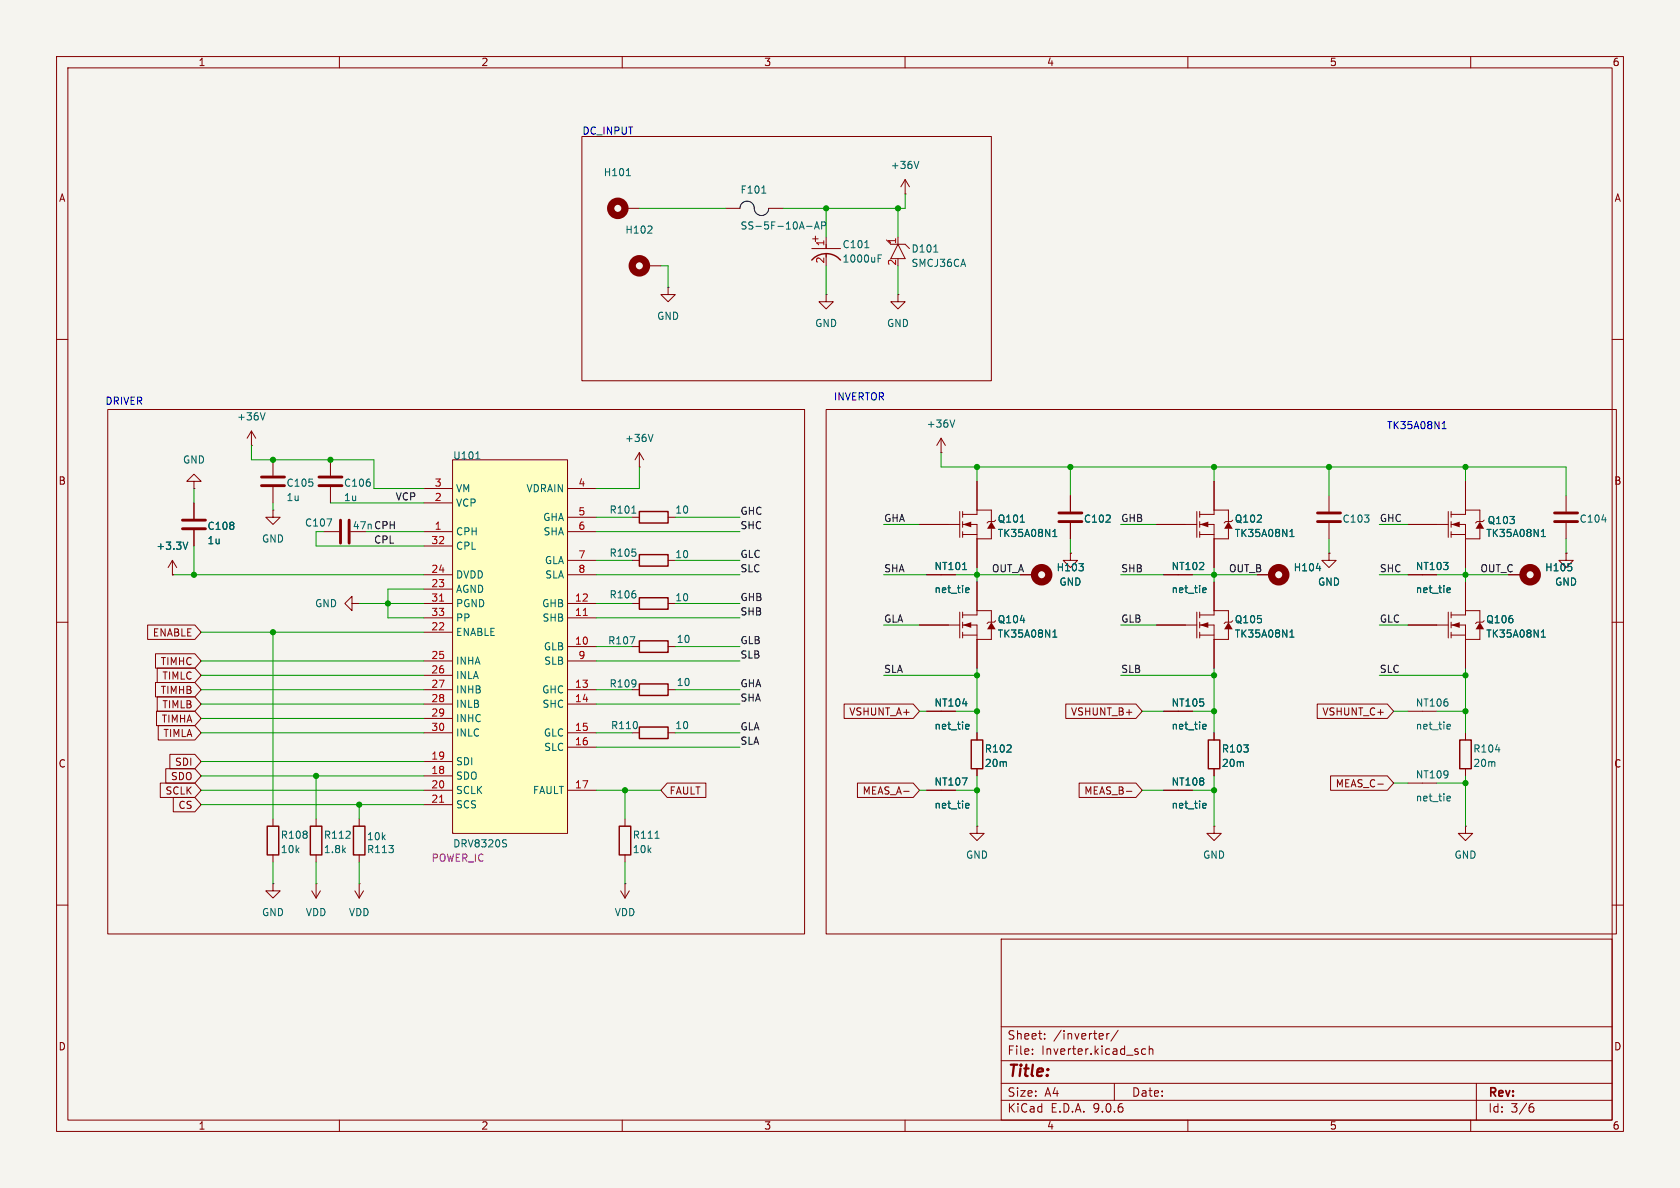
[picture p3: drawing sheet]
<svg xmlns="http://www.w3.org/2000/svg" width="297mm" height="210mm" viewBox="0 0 297 210" stroke-linecap="round" stroke-linejoin="round" font-family="sans-serif">
<path d="M0 0h297v210h-297z" fill="#f5f4ef" stroke="#f5f4ef" stroke-width=".18"/>
<g fill="none" stroke="#840000" stroke-width=".18">
<path d="M10 10h277v190h-277zM12 12h273v186h-273zM60 10v2M110 10v2M160 10v2M210 10v2M260 10v2M10 60h2M285 60h2M111.8 91.4h1.2M111.8 99.1h1.2M118.1 91.4h1.3"/>
<path d="M118.1 99.1h1.3M189.2 97.8v1.3h1.3l-1.3 1.2-1.2-1.2h1.2M189.2 97.8h.1M189.2 87.6v2.8M189.2 92.5v2.8M234.9 87.6v2.8M234.9 92.5v2.8M10 110h2M111.8 106.7h1.2M118.1 106.7h1.3M163.8 101.6h2.6M167.6 110.5h2.1"/>
<path d="M169.7 108.2v4.6M170.2 108.2v1M205.7 101.6h2.6M248.9 101.6h2.6M285 110h2M111.8 129.5h1.2M111.8 121.9h1.2M118.1 129.5h1.3M118.1 121.9h1.3M205.7 125.7h2.6M205.7 139.7h2.6M48.3 144.8v1.3"/>
<path d="M48.3 151.1v1.3M55.1 157.5l.8 1.3M55.9 156.2h.1M55.9 156.2v2.6M56.6 157.5l-.7 1.3M110.5 144.8v1.3M110.5 151.1v1.3M10 160h2M177 166h108v32h-108zM285 160h2M60 198v2M110 198v2"/>
<path d="M160 198v2M177 194.5h108M177 191.5h108M177 187.5h108M177 181.5h108M182.5 186.3v.1M182.5 185.5v.1M184.7 183.6v.1M184.7 182.8v.1M195.7 182.7v1M196.1 182.7l-.3 .1-.1 .2M197 191.5v3"/>
<path d="M197.7 182.1l-1.3 2M202.5 185.5l-.4-.1-.3 .3v.4l.2 .2h.5M203.2 185.5l.2-.1 .3 .1 .1 .9M203.2 184.9v1.5M210 198v2M260 198v2M261 191.5v6.5M270.6 195.7h.4l.2 .3-.1 .5-.5 .1M271 195.1l-.4 .1"/>
</g>
<path d="M113 90.4h5.1v2.1h-5.1zM113 98h5.1v2.1h-5.1zM113 105.7h5.1v2h-5.1zM113 128.5h5.1v2.1h-5.1zM113 120.9h5.1v2h-5.1zM47.2 146.1h2.1v5h-2.1zM109.5 146.1h2v5h-2z" fill="none" stroke="#840000" stroke-width=".25"/>
<g fill="none" stroke="#006464" stroke-width=".18">
<path d="M111.7 90.7h.7M170.2 100.7h.7M170.9 103.9l.4 .1v.2l-.6 .1M171.3 104.7l-.4 .1M212.8 103.9l.4 .1v.2l-.6 .1M213.2 104.7l-.4 .1M256 103.9l.3 .1 .1 .2-.6 .1M256.3 104.7l-.3 .1M212.8 128l.4 .1v.2l-.6 .2M213.2 128.8l-.4 .1M115.8 148.2h.7M212.8 142l.4 .1v.2l-.6 .1"/>
<path d="M213.2 142.8l-.4 .1"/>
</g>
<path d="M187.2 90.7h4.1M187.2 92.2h4.1M232.9 90.7h4.1M232.9 92.2h4.1" fill="none" stroke="#840000" stroke-width=".51"/>
<path d="M170.2 110.5l1.5-.5v1z" fill="#840000"/>
<path d="M170.2 110v1M170.2 111.8v1M170.2 108.7h2.5v-.7h2.6v2M170.2 110.5h2.5v2.5h2.6M170.2 112.3h2.5" fill="none" stroke="#840000" stroke-width=".18"/>
<path d="M175.3 110l.7 1.3h-1.5z" fill="#840000"/>
<path d="M254 92.7h2M256 90.4v4.6M256.5 90.4v1M162.6 110.5h5M172.7 102.9v5.1M172.7 113v5.1M175.3 111.3v1.7M176 109.7l-.2 .3h-1l-.3 .2" fill="none" stroke="#840000" stroke-width=".18"/>
<path d="M186.1 112.6h.7M186.1 111.7l.4-.3v1.2" fill="none" stroke="#006464" stroke-width=".18"/>
<path d="M256.5 92.7l1.6-.5v1z" fill="#840000"/>
<path d="M256.5 92.2v1M256.5 94v1M256.5 90.9h2.6v-.7h2.5v2M256.5 92.7h2.6v2.6h2.5M256.5 94.5h2.6" fill="none" stroke="#840000" stroke-width=".18"/>
<path d="M261.6 92.2l.8 1.3h-1.5z" fill="#840000"/>
<g fill="none" stroke="#840000" stroke-width=".18">
<path d="M157.5 43.2h2.5l.8 .7M158.7 43.2l1.3 2.5h-2.5zM158.7 41.9v1.3M44.4 78.7h.1M44.4 76.2l-.7 1.3M44.4 76.2l.8 1.3M44.4 76.2v2.5M30.5 99.1l-.8 1.2M30.5 99.1l.7 1.2M30.5 99.1v2.5M34.3 85.1h1.3l-1.3-1.3-1.3 1.3h1.3v1.3M34.3 86.4h.1"/>
<path d="M34.3 88.9v2.8M34.3 93.7v2.8M234.9 97.8v1.3h1.3l-1.3 1.2-1.2-1.2h1.2M234.9 97.8h.1M248.9 92.7h5.1M259.1 85.1v5.1M259.1 95.3v5M261.6 93.5v1.8M262.4 91.9l-.3 .3h-1l-.2 .3M30.5 101.6h.1M254 110.5h2M256 108.2v4.6"/>
<path d="M256.5 108.2v1M248.9 138.4h2.6"/>
</g>
<path d="M165.1 44.6h.7M46.9 73l-.5 1.2M33.2 95.8l-.4 1.3M272.5 94.9h.7M272.5 93.9l.3-.3v1.3M256 140.7l.3 .1 .1 .2-.6 .2M256.3 141.5l-.3 .1" fill="none" stroke="#006464" stroke-width=".18"/>
<path d="M32.3 91.9h4M32.3 93.5h4" fill="none" stroke="#840000" stroke-width=".51"/>
<path d="M256.5 110.5l1.6-.5v1z" fill="#840000"/>
<path d="M256.5 110v1M256.5 111.8v1M256.5 108.7h2.6v-.7h2.5v2M256.5 110.5h2.6v2.5h2.5M256.5 112.3h2.6" fill="none" stroke="#840000" stroke-width=".18"/>
<path d="M261.6 110l.8 1.3h-1.5z" fill="#840000"/>
<g fill="none" stroke="#840000" stroke-width=".18">
<path d="M166.4 77.5l-.8 1.2M166.4 77.5l.7 1.2M166.4 77.5v2.5M48.3 90.2v1.2h1.2l-1.2 1.3-1.3-1.3h1.3M48.3 90.2h.1M57.1 94h2.8M58.4 81.3v2.8M58.4 86.1v2.8M166.4 80h.1M209.5 92.7h2.1M211.6 90.4v4.6M212.1 90.4v1"/>
<path d="M276.9 97.8v1.3h1.2l-1.2 1.2-1.3-1.2h1.3M276.9 97.8h.1M276.9 87.6v2.8M276.9 92.5v2.8M222.2 101.6h2.6M248.9 110.5h5.1M259.1 102.9v5.1M259.1 113v5.1M261.6 111.3v1.7M262.4 109.7l-.3 .3h-1l-.2 .2M266.7 101.6h2.5M259.1 129.5v1.3"/>
<path d="M259.1 135.9v1.3M172.7 146.1v1.2h1.3l-1.3 1.3-1.3-1.3h1.3M172.7 146.1h.1"/>
</g>
<path d="M168.8 74.2l-.4 1.3M57.8 91.7h.8l-.5 1.3M283.2 91.9h.8M232.7 100.5h.8M272.5 112.6h.7M272.5 111.7l.3-.3v1.2M277.8 100.2v.6M264.4 132.5h.8" fill="none" stroke="#006464" stroke-width=".18"/>
<g fill="none" stroke="#840000" stroke-width="1.3">
<circle cx="226.1" cy="101.6" r="1.27"/>
<circle cx="270.5" cy="101.6" r="1.27"/>
</g>
<path d="M258.1 130.8h2v5.1h-2z" fill="none" stroke="#840000" stroke-width=".25"/>
<path d="M56.4 84.3h4.1M56.4 85.9h4.1M60.2 91.9v4.1M61.7 91.9v4.1M274.8 90.7h4.1M274.8 92.2h4.1" fill="none" stroke="#840000" stroke-width=".51"/>
<path d="M212.1 92.7l1.5-.5v1z" fill="#840000"/>
<path d="M212.1 92.2v1M212.1 94v1M212.1 90.9h2.5v-.7h2.6v2M212.1 92.7h2.5v2.6h2.6M212.1 94.5h2.5" fill="none" stroke="#840000" stroke-width=".18"/>
<path d="M217.2 92.2l.7 1.3h-1.5z" fill="#840000"/>
<path d="M48.3 81.3v2.8M48.3 86.1v2.8M204.5 92.7h5M214.6 85.1v5.1M214.6 95.3v5M217.2 93.5v1.8M217.9 91.9l-.2 .3h-1l-.3 .3M209.5 110.5h2.1M211.6 108.2v4.6M212.1 108.2v1" fill="none" stroke="#840000" stroke-width=".18"/>
<path d="M228 94.9h.8M228 93.9l.4-.3v1.3" fill="none" stroke="#006464" stroke-width=".18"/>
<path d="M46.2 84.3h4.1M46.2 85.9h4.1" fill="none" stroke="#840000" stroke-width=".51"/>
<path d="M212.1 110.5l1.5-.5v1z" fill="#840000"/>
<path d="M212.1 110v1M212.1 111.8v1M212.1 108.7h2.5v-.7h2.6v2M212.1 110.5h2.5v2.5h2.6M212.1 112.3h2.5" fill="none" stroke="#840000" stroke-width=".18"/>
<path d="M217.2 110l.7 1.3h-1.5z" fill="#840000"/>
<g fill="none" stroke="#840000" stroke-width=".18">
<path d="M143.5 43.9h5.1M146 41.9v2M146 45v2M113 82.6h.1M113 80l-.7 1.3M113 80l.8 1.3M113 80v2.6M62.2 106.7v-1.3l-1.2 1.3 1.2 1.3v-1.3h1.3M63.5 106.7h.1M111.8 114.3h1.2M118.1 114.3h1.3M204.5 110.5h5"/>
<path d="M214.6 102.9v5.1M214.6 113v5.1M217.2 111.3v1.7M217.9 109.7l-.2 .3h-1l-.3 .2M214.6 129.5v1.3M214.6 135.9v1.3M248.9 125.7h2.6M214.6 146.1v1.2h1.3l-1.3 1.3-1.2-1.3h1.2M214.6 146.1h.1M259.1 146.1v1.2h1.2l-1.2 1.3-1.3-1.3h1.3M259.1 146.1h.1"/>
</g>
<path d="M152.9 43.8h.7M155.2 45.7h.5M155.2 45.1h.6M115.4 76.8l-.4 1.2M111.4 112.6h.8l-.5 1.2M228 112.6h.8M228 111.7l.4-.3v1.2M256 128l.3 .1 .1 .2-.6 .2M256.3 128.8l-.3 .1" fill="none" stroke="#006464" stroke-width=".18"/>
<path d="M143.5 46a3.4 3.4 0 0 1 5.1 0M113 113.3h5.1v2h-5.1zM213.6 130.8h2v5.1h-2z" fill="none" stroke="#840000" stroke-width=".25"/>
<path d="M80 81.3h20.3v66h-20.3z" fill="#ffffc2"/>
<path d="M80 81.3h20.3v66h-20.3z" fill="none" stroke="#800000" stroke-width=".18"/>
<g fill="none" stroke="#840000" stroke-width=".18">
<path d="M110.5 36.8h2.5M128.3 36.8h2.5M135.9 36.8h2.5M160 34.3h.1M160 31.8l-.7 1.2M160 31.8l.8 1.2M160 31.8v2.5M114.3 47h2.5M118.1 50.8v1.3h1.3l-1.3 1.2-1.3-1.2h1.3M118.1 50.8h.1M146 52.1v1.2h1.3l-1.3 1.3-1.2-1.3h1.2M146 52.1h.1"/>
<path d="M158.7 52.1v1.2h1.3l-1.3 1.3-1.2-1.3h1.2M158.7 52.1h.1M74.9 86.4h5.1M74.9 88.9h5.1M74.9 94h5.1M74.9 96.5h5.1M100.3 86.4h5.1M100.3 94h5.1M100.3 91.4h5.1M100.3 99.1h5.1M167.6 92.7h2.1M169.7 90.4v4.6"/>
<path d="M170.2 90.4v1M74.9 101.6h5.1M74.9 104.1h5.1M74.9 106.7h5.1M74.9 109.2h5.1M74.9 111.8h5.1M74.9 116.8h5.1M74.9 119.4h5.1M100.3 101.6h5.1M100.3 106.7h5.1M100.3 109.2h5.1M100.3 116.8h5.1"/>
<path d="M100.3 114.3h5.1M180.3 101.6h2.6M74.9 121.9h5.1M74.9 124.5h5.1M74.9 127h5.1M74.9 129.5h5.1M74.9 134.6h5.1M74.9 137.2h5.1M74.9 139.7h5.1M100.3 121.9h5.1M100.3 124.5h5.1M100.3 129.5h5.1"/>
<path d="M100.3 139.7h5.1M100.3 132.1h5.1M163.8 139.7h2.6M163.8 125.7h2.6M172.7 129.5v1.3M172.7 135.9v1.3M48.3 156.2v1.3h1.2l-1.2 1.3-1.3-1.3h1.3M48.3 156.2h.1M55.9 144.8v1.3M55.9 151.1v1.3M62.7 157.5l.8 1.3M63.5 156.2h.1"/>
<path d="M63.5 144.8v1.3M63.5 151.1v1.3M63.5 156.2v2.6M64.3 157.5l-.8 1.3M74.9 142.2h5.1M109.7 157.5l.8 1.3M110.5 156.2h.1M110.5 156.2v2.6M111.3 157.5l-.8 1.3"/>
</g>
<path d="M77.7 106.3h.7M103.1 108.8h.7M77.7 141.8h.7" fill="none" stroke="#a90000" stroke-width=".18"/>
<g fill="none" stroke="#006464" stroke-width=".18">
<path d="M110.7 31.1h.8M134.7 34.1h.7M145.3 39.9l.6-.1 .1-.2-.1-.3-.6-.1v1.3M162.4 28.5l-.4 1.3M114.5 41.2h.8M115.2 40.1v.4M142.6 40h1M144 40.5l.4-1.3 .4 1.3M144.1 40.1h.6M84.1 81.1h.7M190.7 99.6h.8l-.4 .5M191.5 100.2v.6"/>
<path d="M170.9 128l.4 .1v.2l-.6 .2M171.3 128.8l-.4 .1M89.3 149.1l.3 .3-.3 .3M89.4 148.4l.2 .1M170.9 142l.4 .1v.2l-.6 .1M171.3 142.8l-.4 .1"/>
</g>
<path d="M171.7 130.8h2v5.1h-2zM54.9 146.1h2v5h-2zM62.5 146.1h2v5h-2z" fill="none" stroke="#840000" stroke-width=".25"/>
<g fill="none" stroke="#840000" stroke-width="1.3">
<circle cx="109.2" cy="36.8" r="1.27"/>
<circle cx="113" cy="47" r="1.27"/>
<circle cx="184.1" cy="101.6" r="1.27"/>
</g>
<path d="M130.8 36.8a1.31 1.31 0 0 1 1.5-1.2 1.31 1.31 0 0 1 1.1 1.6 1.27 1.27 0 0 0 1.4 .9 1.27 1.27 0 0 0 1.1-1.3" fill="none" stroke="#000" stroke-width=".18"/>
<path d="M170.2 92.7l1.5-.5v1z" fill="#840000"/>
<path d="M170.2 92.2v1M170.2 94v1M170.2 90.9h2.5v-.7h2.6v2M170.2 92.7h2.5v2.6h2.6M170.2 94.5h2.5" fill="none" stroke="#840000" stroke-width=".18"/>
<path d="M175.3 92.2l.7 1.3h-1.5z" fill="#840000"/>
<g fill="none" stroke="#840000" stroke-width=".18">
<path d="M34.3 88.9v2.8M34.3 93.7v2.8M162.6 92.7h5M172.7 85.1v5.1M172.7 95.3v5M175.3 93.5v1.8M176 91.9l-.2 .3h-1l-.3 .3M189.2 97.8h.1M189.2 87.6v2.8M189.2 92.5v2.8M204.5 92.7h5M214.6 85.1v5.1"/>
<path d="M214.6 95.3v5M234.9 97.8h.1M248.9 92.7h5.1M259.1 85.1v5.1M259.1 95.3v5M276.9 97.8h.1M26.1 110.5h8.3l1.2 1.3-1.2 1.2h-8.3zM27.5 115.6h6.9l1.2 1.2-1.2 1.3h-6.9zM27.8 118.1h6.6l1.2 1.3-1.2 1.3h-6.6zM30.5 101.6h.1M162.6 110.5h5M163.8 101.6h2.6"/>
<path d="M172.7 102.9v5.1M172.7 113v5.1M180.3 101.6h2.6M204.5 110.5h5M205.7 101.6h2.6M214.6 102.9v5.1M214.6 113v5.1M222.2 101.6h2.6M248.9 101.6h2.6M248.9 110.5h5.1M259.1 102.9v5.1M259.1 113v5.1"/>
<path d="M266.7 101.6h2.5M27.5 120.6h6.9l1.2 1.3-1.2 1.3h-6.9zM27.7 125.7h6.7l1.2 1.3-1.2 1.3h-6.7zM27.8 123.2h6.6l1.2 1.3-1.2 1.2h-6.6zM28 128.3h6.4l1.2 1.2-1.2 1.3h-6.4zM28.3 138.4h6.1l1.2 1.3-1.2 1.3h-6.1zM29.3 135.9h5.1l1.2 1.3-1.2 1.2h-5.1zM30 133.3h4.4l1.2 1.3-1.2 1.3h-4.4zM118 138.4h6.8v2.6h-6.8l-1.2-1.3zM149.2 124.5h12.2l1.2 1.2-1.2 1.3h-12.2zM151.6 138.4h9.8l1.2 1.3-1.2 1.3h-9.8zM159.8 139.9h.9"/>
<path d="M163.8 139.7h2.6M163.8 125.7h2.6M172.7 129.5v1.3M172.7 135.9v1.3M188.4 124.5h12.4l1.1 1.2-1.1 1.3h-12.4zM190.8 138.4h10l1.1 1.3-1.1 1.3h-10zM199.1 139.9h1M205.7 139.7h2.6M205.7 125.7h2.6M214.6 129.5v1.3M214.6 135.9v1.3M232.9 124.5h12.4l1.1 1.2-1.1 1.3h-12.4z"/>
<path d="M235.2 137.2h10.1l1.1 1.2-1.1 1.3h-10.1zM243.6 138.6h.9M30.6 141h3.8l1.2 1.2-1.2 1.3h-3.8z"/>
</g>
<g fill="none" stroke="#006464" stroke-width=".18">
<path d="M33.2 95.8l-.4 1.3M180.4 92.3h.7M186.1 94.9h.7M186.1 93.9l.4-.3v1.3M190.7 99.6h.8l-.4 .5M228 94.9h.8M228 93.9l.4-.3v1.3M272.5 94.9h.7M272.5 93.9l.3-.3v1.3M170.2 100.7h.7M170.9 103.9l.4 .1v.2l-.6 .1M171.3 104.7l-.4 .1"/>
<path d="M186.1 111.7l.4-.3v1.2M186.1 112.6h.7M191.5 100.2v.6M212.8 103.9l.4 .1v.2l-.6 .1M213.2 104.7l-.4 .1M228 112.6h.8M228 111.7l.4-.3v1.2M232.7 100.5h.8M256 103.9l.3 .1 .1 .2-.6 .1M256.3 104.7l-.3 .1M272.5 112.6h.7M272.5 111.7l.3-.3v1.2"/>
<path d="M277.8 100.2v.6M170.9 128l.4 .1v.2l-.6 .2M171.3 128.8l-.4 .1M212.8 128l.4 .1v.2l-.6 .2M213.2 128.8l-.4 .1M170.9 142l.4 .1v.2l-.6 .1M171.3 142.8l-.4 .1M212.8 142l.4 .1v.2l-.6 .1M213.2 142.8l-.4 .1"/>
</g>
<g fill="none" stroke="#009600" stroke-width=".18">
<path d="M113 36.8h15.3M146 36.8v5.1M158.7 36.8v5.1M160 34.3v2.5h-21.6M116.8 47h1.3v3.8M146 47v5.1M158.7 47v5.1M44.4 78.7v2.6h21.7v5.1h8.8M34.3 86.4v2.5M34.3 96.5v5.1M48.3 88.9v1.3M57.1 94h-1.2v2.5h19"/>
<path d="M58.4 88.9h16.5M64.8 94h10.1M105.4 99.1h6.4M105.4 94h25.4M105.4 91.4h6.4M113 82.6v3.8h-7.6M119.4 99.1h11.4M119.4 91.4h11.4M156.2 92.7h6.4M166.4 80v2.6h110.5v5M172.7 82.6v2.5M189.2 82.6v5"/>
<path d="M189.2 95.3v2.5M198.1 92.7h6.4M214.6 82.6v2.5M234.9 82.6v5M234.9 95.3v2.5M243.8 92.7h5.1M259.1 82.6v2.5M276.9 95.3v2.5M30.5 101.6h44.4M35.6 116.8h39.3M35.6 119.4h39.3M35.6 111.8h39.3"/>
<path d="M48.3 111.8v33M63.5 106.7h11.4M74.9 104.1h-6.3v5.1h6.3M105.4 101.6h25.4M105.4 106.7h6.4M105.4 109.2h25.4M105.4 114.3h6.4M105.4 116.8h25.4M119.4 106.7h11.4M119.4 114.3h11.4M156.2 101.6h7.6M156.2 110.5h6.4"/>
<path d="M156.2 119.4h16.5M168.9 101.6h11.4M172.7 100.3v2.6M172.7 118.1v11.4M198.1 101.6h7.6M198.1 110.5h6.4M198.1 119.4h16.5M210.8 101.6h11.4M214.6 100.3v2.6M214.6 118.1v11.4M243.8 101.6h5.1M243.8 110.5h5.1"/>
<path d="M243.8 119.4h15.3M254 101.6h12.7M259.1 100.3v2.6M259.1 118.1v11.4M35.6 129.5h39.3M35.6 139.7h39.3M35.6 121.9h39.3M35.6 124.5h39.3M35.6 137.2h39.3M35.6 134.6h39.3M35.6 127h39.3M55.9 137.2v7.6"/>
<path d="M105.4 129.5h6.4M105.4 139.7h11.4M105.4 121.9h6.4M105.4 132.1h25.4M105.4 124.5h25.4M110.5 139.7v5.1M119.4 129.5h11.4M119.4 121.9h11.4M162.6 139.7h1.2M162.6 125.7h1.2M168.9 139.7h3.8M168.9 125.7h3.8"/>
<path d="M172.7 137.2v8.9M201.9 139.7h3.8M201.9 125.7h3.8M210.8 139.7h3.8M210.8 125.7h3.8M214.6 137.2v8.9M246.4 125.7h2.5M246.4 138.4h2.5M254 125.7h5.1M254 138.4h5.1M259.1 137.2v8.9M35.6 142.2h39.3"/>
<path d="M48.3 152.4v3.8M55.9 152.4v3.8M63.5 142.2v2.6M63.5 152.4v3.8M110.5 152.4v3.8"/>
</g>
<path d="M254.9 75.8h.8M254.9 74.9l.4-.4v1.3" fill="none" stroke="#0000c2" stroke-width=".18"/>
<path d="M102.9 24.1h72.4v43.2h-72.4zM19 72.4h123.2v92.7h-123.2zM146 72.4h139.7v92.7h-139.7z" fill="none" stroke="#800000" stroke-width=".18"/>
<g fill="#009600" stroke="#009600" stroke-width=".18">
<circle cx="172.7" cy="82.6" r=".46"/>
<circle cx="34.3" cy="101.6" r=".46"/>
<circle cx="48.3" cy="81.3" r=".46"/>
<circle cx="58.4" cy="81.3" r=".46"/>
<circle cx="48.3" cy="111.8" r=".46"/>
<circle cx="55.9" cy="137.2" r=".46"/>
<circle cx="110.5" cy="139.7" r=".46"/>
<circle cx="63.5" cy="142.2" r=".46"/>
<circle cx="158.7" cy="36.8" r=".46"/>
<circle cx="68.6" cy="106.7" r=".46"/>
<circle cx="172.7" cy="101.6" r=".46"/>
<circle cx="146" cy="36.8" r=".46"/>
<circle cx="259.1" cy="82.6" r=".46"/>
<circle cx="259.1" cy="101.6" r=".46"/>
<circle cx="214.6" cy="82.6" r=".46"/>
<circle cx="214.6" cy="125.7" r=".46"/>
<circle cx="214.6" cy="101.6" r=".46"/>
<circle cx="214.6" cy="119.4" r=".46"/>
<circle cx="259.1" cy="138.4" r=".46"/>
<circle cx="234.9" cy="82.6" r=".46"/>
<circle cx="259.1" cy="125.7" r=".46"/>
<circle cx="259.1" cy="119.4" r=".46"/>
<circle cx="172.7" cy="125.7" r=".46"/>
<circle cx="172.7" cy="139.7" r=".46"/>
<circle cx="172.7" cy="119.4" r=".46"/>
<circle cx="214.6" cy="139.7" r=".46"/>
<circle cx="189.2" cy="82.6" r=".46"/>
</g>
<text font-size="2.8" fill="#840000" x="178" y="190.9">Title:</text>
<g font-size="2.1" fill="#840000">
<text x="178" y="184">Sheet:</text>
<text x="186.2" y="184">/inverter/</text>
<text x="178" y="186.7">File:</text>
<text x="184.1" y="186.7">Inverter.kicad_sch</text>
<text x="178" y="196.9">KiCad</text>
<text x="178" y="194.1">Size:</text>
<text x="184.7" y="194.1">A4</text>
<text x="185.7" y="196.9">E.D.A.</text>
<text x="193.3" y="196.9">9.0.6</text>
<text x="200" y="194.1">Date:</text>
<text x="263" y="194.3">Rev:</text>
<text x="263" y="196.9">Id:</text>
<text x="267.1" y="196.9">3/6</text>
</g>
<g font-size="1.8" fill="#840000">
<text x="35" y="11.9">1</text>
<text x="85" y="11.9">2</text>
<text x="135" y="11.9">3</text>
<text x="185" y="11.9">4</text>
<text x="235" y="11.9">5</text>
<text x="285" y="11.9">6</text>
<text x="10.3" y="35.9">A</text>
<text x="285.3" y="35.9">A</text>
<text x="143.3" y="43">+</text>
<text x="10.3" y="85.9">B</text>
<text x="285.3" y="85.9">B</text>
<text x="165.1" y="101">NT101</text>
<text x="207" y="101">NT102</text>
<text x="250.2" y="101">NT103</text>
<text x="26.9" y="112.7">ENABLE</text>
<text x="28.3" y="117.8">TIMHC</text>
<text x="28.3" y="122.9">TIMHB</text>
<text x="28.6" y="125.4">TIMLB</text>
<text x="28.6" y="120.3">TIMLC</text>
<text x="165.1" y="125.1">NT104</text>
<text x="207" y="125.1">NT105</text>
<text x="28.5" y="128">TIMHA</text>
<text x="28.8" y="130.5">TIMLA</text>
<text x="150" y="126.7">VSHUNT_A+</text>
<text x="189.2" y="126.7">VSHUNT_B+</text>
<text x="233.7" y="126.7">VSHUNT_C+</text>
<text x="10.3" y="135.9">C</text>
<text x="30.8" y="135.6">SDI</text>
<text x="285.3" y="135.9">C</text>
<text x="29.2" y="140.7">SCLK</text>
<text x="30.1" y="138.1">SDO</text>
<text x="31.4" y="143.2">CS</text>
<text x="118.3" y="140.7">FAULT</text>
<text x="152.4" y="140.7">MEAS_A-</text>
<text x="165.1" y="139.1">NT107</text>
<text x="191.6" y="140.7">MEAS_B-</text>
<text x="207" y="139.1">NT108</text>
<text x="236" y="139.4">MEAS_C-</text>
<text x="10.3" y="185.9">D</text>
<text x="285.3" y="185.9">D</text>
<text x="35" y="199.9">1</text>
<text x="85" y="199.9">2</text>
<text x="135" y="199.9">3</text>
<text x="185" y="199.9">4</text>
<text x="235" y="199.9">5</text>
<text x="285" y="199.9">6</text>
</g>
<g font-size="1.8" fill="#0000c2">
<text x="102.9" y="23.9">DC_INPUT</text>
<text x="18.5" y="71.6">DRIVER</text>
<text x="147.3" y="70.9">INVERTOR</text>
<text x="245.1" y="76">TK35A08N1</text>
</g>
<g font-size="1.8" fill="#006464">
<text x="106.6" y="31.3">H101</text>
<text x="130.8" y="34.4">F101</text>
<text x="157.4" y="30.1">+36V</text>
<text x="110.4" y="41.5">H102</text>
<text x="130.8" y="40.8">SS-5F-10A-AP</text>
<text x="148.9" y="44.1">C101</text>
<text x="148.9" y="46.6">1000uF</text>
<text x="161" y="44.8">D101</text>
<text x="161" y="47.4">SMCJ36CA</text>
<text x="116.1" y="56.7">GND</text>
<text x="144" y="58">GND</text>
<text x="156.7" y="58">GND</text>
<text x="41.8" y="74.5">+36V</text>
<text x="163.7" y="75.8">+36V</text>
<text x="32.3" y="82.1">GND</text>
<text x="80" y="81.4">U101</text>
<text x="110.4" y="78.3">+36V</text>
<text x="50.6" y="86.2">C105</text>
<text x="50.6" y="88.8">1u</text>
<text x="60.7" y="86.2">C106</text>
<text x="60.7" y="88.8">1u</text>
<text x="80.5" y="87.2">VM</text>
<text x="80.5" y="89.8">VCP</text>
<text x="93" y="87.2">VDRAIN</text>
<text x="36.6" y="93.9">C108</text>
<text x="53.8" y="93.3">C107</text>
<text x="80.5" y="94.8">CPH</text>
<text x="95.9" y="92.3">GHA</text>
<text x="96" y="94.8">SHA</text>
<text x="107.7" y="91">R101</text>
<text x="119.3" y="91">10</text>
<text x="176.3" y="92.6">Q101</text>
<text x="176.3" y="95.1">TK35A08N1</text>
<text x="191.5" y="92.6">C102</text>
<text x="218.2" y="92.6">Q102</text>
<text x="218.2" y="95.1">TK35A08N1</text>
<text x="237.2" y="92.6">C103</text>
<text x="262.6" y="95.1">TK35A08N1</text>
<text x="262.9" y="92.8">Q103</text>
<text x="279.2" y="92.6">C104</text>
<text x="27.5" y="97.4">+3.3V</text>
<text x="36.6" y="96.4">1u</text>
<text x="46.2" y="96.1">GND</text>
<text x="80.5" y="97.4">CPL</text>
<text x="96.2" y="99.9">GLA</text>
<text x="107.7" y="98.6">R105</text>
<text x="119.3" y="98.9">10</text>
<text x="186.7" y="101.2">H103</text>
<text x="228.6" y="101.2">H104</text>
<text x="273.1" y="101.2">H105</text>
<text x="55.6" y="107.5">GND</text>
<text x="80.5" y="102.5">DVDD</text>
<text x="80.5" y="105">AGND</text>
<text x="80.5" y="107.5">PGND</text>
<text x="95.7" y="107.5">GHB</text>
<text x="96.3" y="102.5">SLA</text>
<text x="107.7" y="106">R106</text>
<text x="119.3" y="106.5">10</text>
<text x="165.1" y="105">net_tie</text>
<text x="187.2" y="103.7">GND</text>
<text x="207" y="105">net_tie</text>
<text x="232.9" y="103.7">GND</text>
<text x="250.2" y="105">net_tie</text>
<text x="274.8" y="103.7">GND</text>
<text x="80.5" y="110.1">PP</text>
<text x="80.5" y="112.6">ENABLE</text>
<text x="95.8" y="110.1">SHB</text>
<text x="119.5" y="113.9">10</text>
<text x="176.3" y="110.4">Q104</text>
<text x="176.3" y="112.9">TK35A08N1</text>
<text x="218.2" y="110.4">Q105</text>
<text x="218.2" y="112.9">TK35A08N1</text>
<text x="262.6" y="110.4">Q106</text>
<text x="262.6" y="112.9">TK35A08N1</text>
<text x="80.5" y="117.7">INHA</text>
<text x="96.1" y="115.2">GLB</text>
<text x="96.1" y="117.7">SLB</text>
<text x="107.4" y="114.1">R107</text>
<text x="80.5" y="120.2">INLA</text>
<text x="80.5" y="122.8">INHB</text>
<text x="80.5" y="125.3">INLB</text>
<text x="95.7" y="122.8">GHC</text>
<text x="95.8" y="125.3">SHC</text>
<text x="107.7" y="121.7">R109</text>
<text x="119.5" y="121.5">10</text>
<text x="250.2" y="125.1">NT106</text>
<text x="80.5" y="127.9">INHC</text>
<text x="80.5" y="130.4">INLC</text>
<text x="96.1" y="130.4">GLC</text>
<text x="107.9" y="129.1">R110</text>
<text x="119.3" y="129.1">10</text>
<text x="165.1" y="129.2">net_tie</text>
<text x="207" y="129.2">net_tie</text>
<text x="250.2" y="129.2">net_tie</text>
<text x="80.5" y="135.5">SDI</text>
<text x="96.1" y="132.9">SLC</text>
<text x="174" y="133.2">R102</text>
<text x="174" y="135.8">20m</text>
<text x="215.9" y="133.2">R103</text>
<text x="215.9" y="135.8">20m</text>
<text x="250.2" y="137.8">NT109</text>
<text x="260.4" y="133.2">R104</text>
<text x="260.4" y="135.8">20m</text>
<text x="80.5" y="138">SDO</text>
<text x="80.5" y="140.6">SCLK</text>
<text x="80.5" y="143.1">SCS</text>
<text x="94.1" y="140.6">FAULT</text>
<text x="165.1" y="143.1">net_tie</text>
<text x="207" y="143.1">net_tie</text>
<text x="250.2" y="141.9">net_tie</text>
<text x="49.5" y="148.5">R108</text>
<text x="57.2" y="148.5">R112</text>
<text x="64.8" y="148.7">10k</text>
<text x="80" y="150">DRV8320S</text>
<text x="111.8" y="148.5">R111</text>
<text x="49.5" y="151">10k</text>
<text x="57.2" y="151">1.8k</text>
<text x="64.8" y="151">R113</text>
<text x="111.8" y="151">10k</text>
<text x="170.7" y="152">GND</text>
<text x="212.6" y="152">GND</text>
<text x="257" y="152">GND</text>
<text x="46.2" y="162.2">GND</text>
<text x="54" y="162.2">VDD</text>
<text x="61.6" y="162.2">VDD</text>
<text x="108.6" y="162.2">VDD</text>
</g>
<g font-size="1.8" fill="#a90000">
<text x="145.8" y="46.7" transform="rotate(-90 145.8 46.7)">2</text>
<text x="145.8" y="43.6" transform="rotate(-90 145.8 43.6)">1</text>
<text x="158.5" y="47.1" transform="rotate(-90 158.5 47.1)">2</text>
<text x="158.5" y="43.3" transform="rotate(-90 158.5 43.3)">1</text>
<text x="76.8" y="86.1">3</text>
<text x="76.8" y="88.6">2</text>
<text x="102.2" y="86.1">4</text>
<text x="76.8" y="93.7">1</text>
<text x="102.2" y="91.2">5</text>
<text x="102.2" y="93.7">6</text>
<text x="76.2" y="96.3">32</text>
<text x="76.2" y="101.3">24</text>
<text x="102.2" y="98.8">7</text>
<text x="102.2" y="101.3">8</text>
<text x="76.2" y="103.9">23</text>
<text x="76.2" y="106.4">31</text>
<text x="101.6" y="106.4">12</text>
<text x="76.2" y="109">33</text>
<text x="76.2" y="111.5">22</text>
<text x="101.6" y="109">11</text>
<text x="76.2" y="116.6">25</text>
<text x="76.2" y="119.1">26</text>
<text x="101.6" y="114">10</text>
<text x="102.2" y="116.6">9</text>
<text x="76.2" y="121.7">27</text>
<text x="76.2" y="124.2">28</text>
<text x="101.6" y="121.7">13</text>
<text x="101.6" y="124.2">14</text>
<text x="76.2" y="126.7">29</text>
<text x="76.2" y="129.3">30</text>
<text x="101.6" y="129.3">15</text>
<text x="101.6" y="131.8">16</text>
<text x="76.2" y="134.4">19</text>
<text x="76.2" y="136.9">18</text>
<text x="76.2" y="139.4">20</text>
<text x="76.2" y="142">21</text>
<text x="101.6" y="139.4">17</text>
</g>
<g font-size="1.8" fill="#0f0f0f">
<text x="69.8" y="88.6">VCP</text>
<text x="62.3" y="93.8">47n CPH</text>
<text x="130.8" y="93.6">SHC</text>
<text x="130.8" y="91.1">GHC</text>
<text x="156.2" y="92.4">GHA</text>
<text x="198.1" y="92.4">GHB</text>
<text x="243.8" y="92.4">GHC</text>
<text x="66" y="96.2">CPL</text>
<text x="130.8" y="101.3">SLC</text>
<text x="130.8" y="98.7">GLC</text>
<text x="156.2" y="101.3">SHA</text>
<text x="175.3" y="101.3">OUT_A</text>
<text x="198.1" y="101.3">SHB</text>
<text x="217.2" y="101.3">OUT_B</text>
<text x="243.8" y="101.3">SHC</text>
<text x="261.6" y="101.3">OUT_C</text>
<text x="130.8" y="106.3">GHB</text>
<text x="130.8" y="108.9">SHB</text>
<text x="130.8" y="114">GLB</text>
<text x="156.2" y="110.1">GLA</text>
<text x="198.1" y="110.1">GLB</text>
<text x="243.8" y="110.1">GLC</text>
<text x="130.8" y="116.5">SLB</text>
<text x="156.2" y="119">SLA</text>
<text x="198.1" y="119">SLB</text>
<text x="243.8" y="119">SLC</text>
<text x="130.8" y="124.1">SHA</text>
<text x="130.8" y="121.6">GHA</text>
<text x="130.8" y="131.7">SLA</text>
<text x="130.8" y="129.2">GLA</text>
</g>
<text font-size="1.8" fill="#840084" x="76.2" y="152.5">POWER_IC</text>
</svg>
